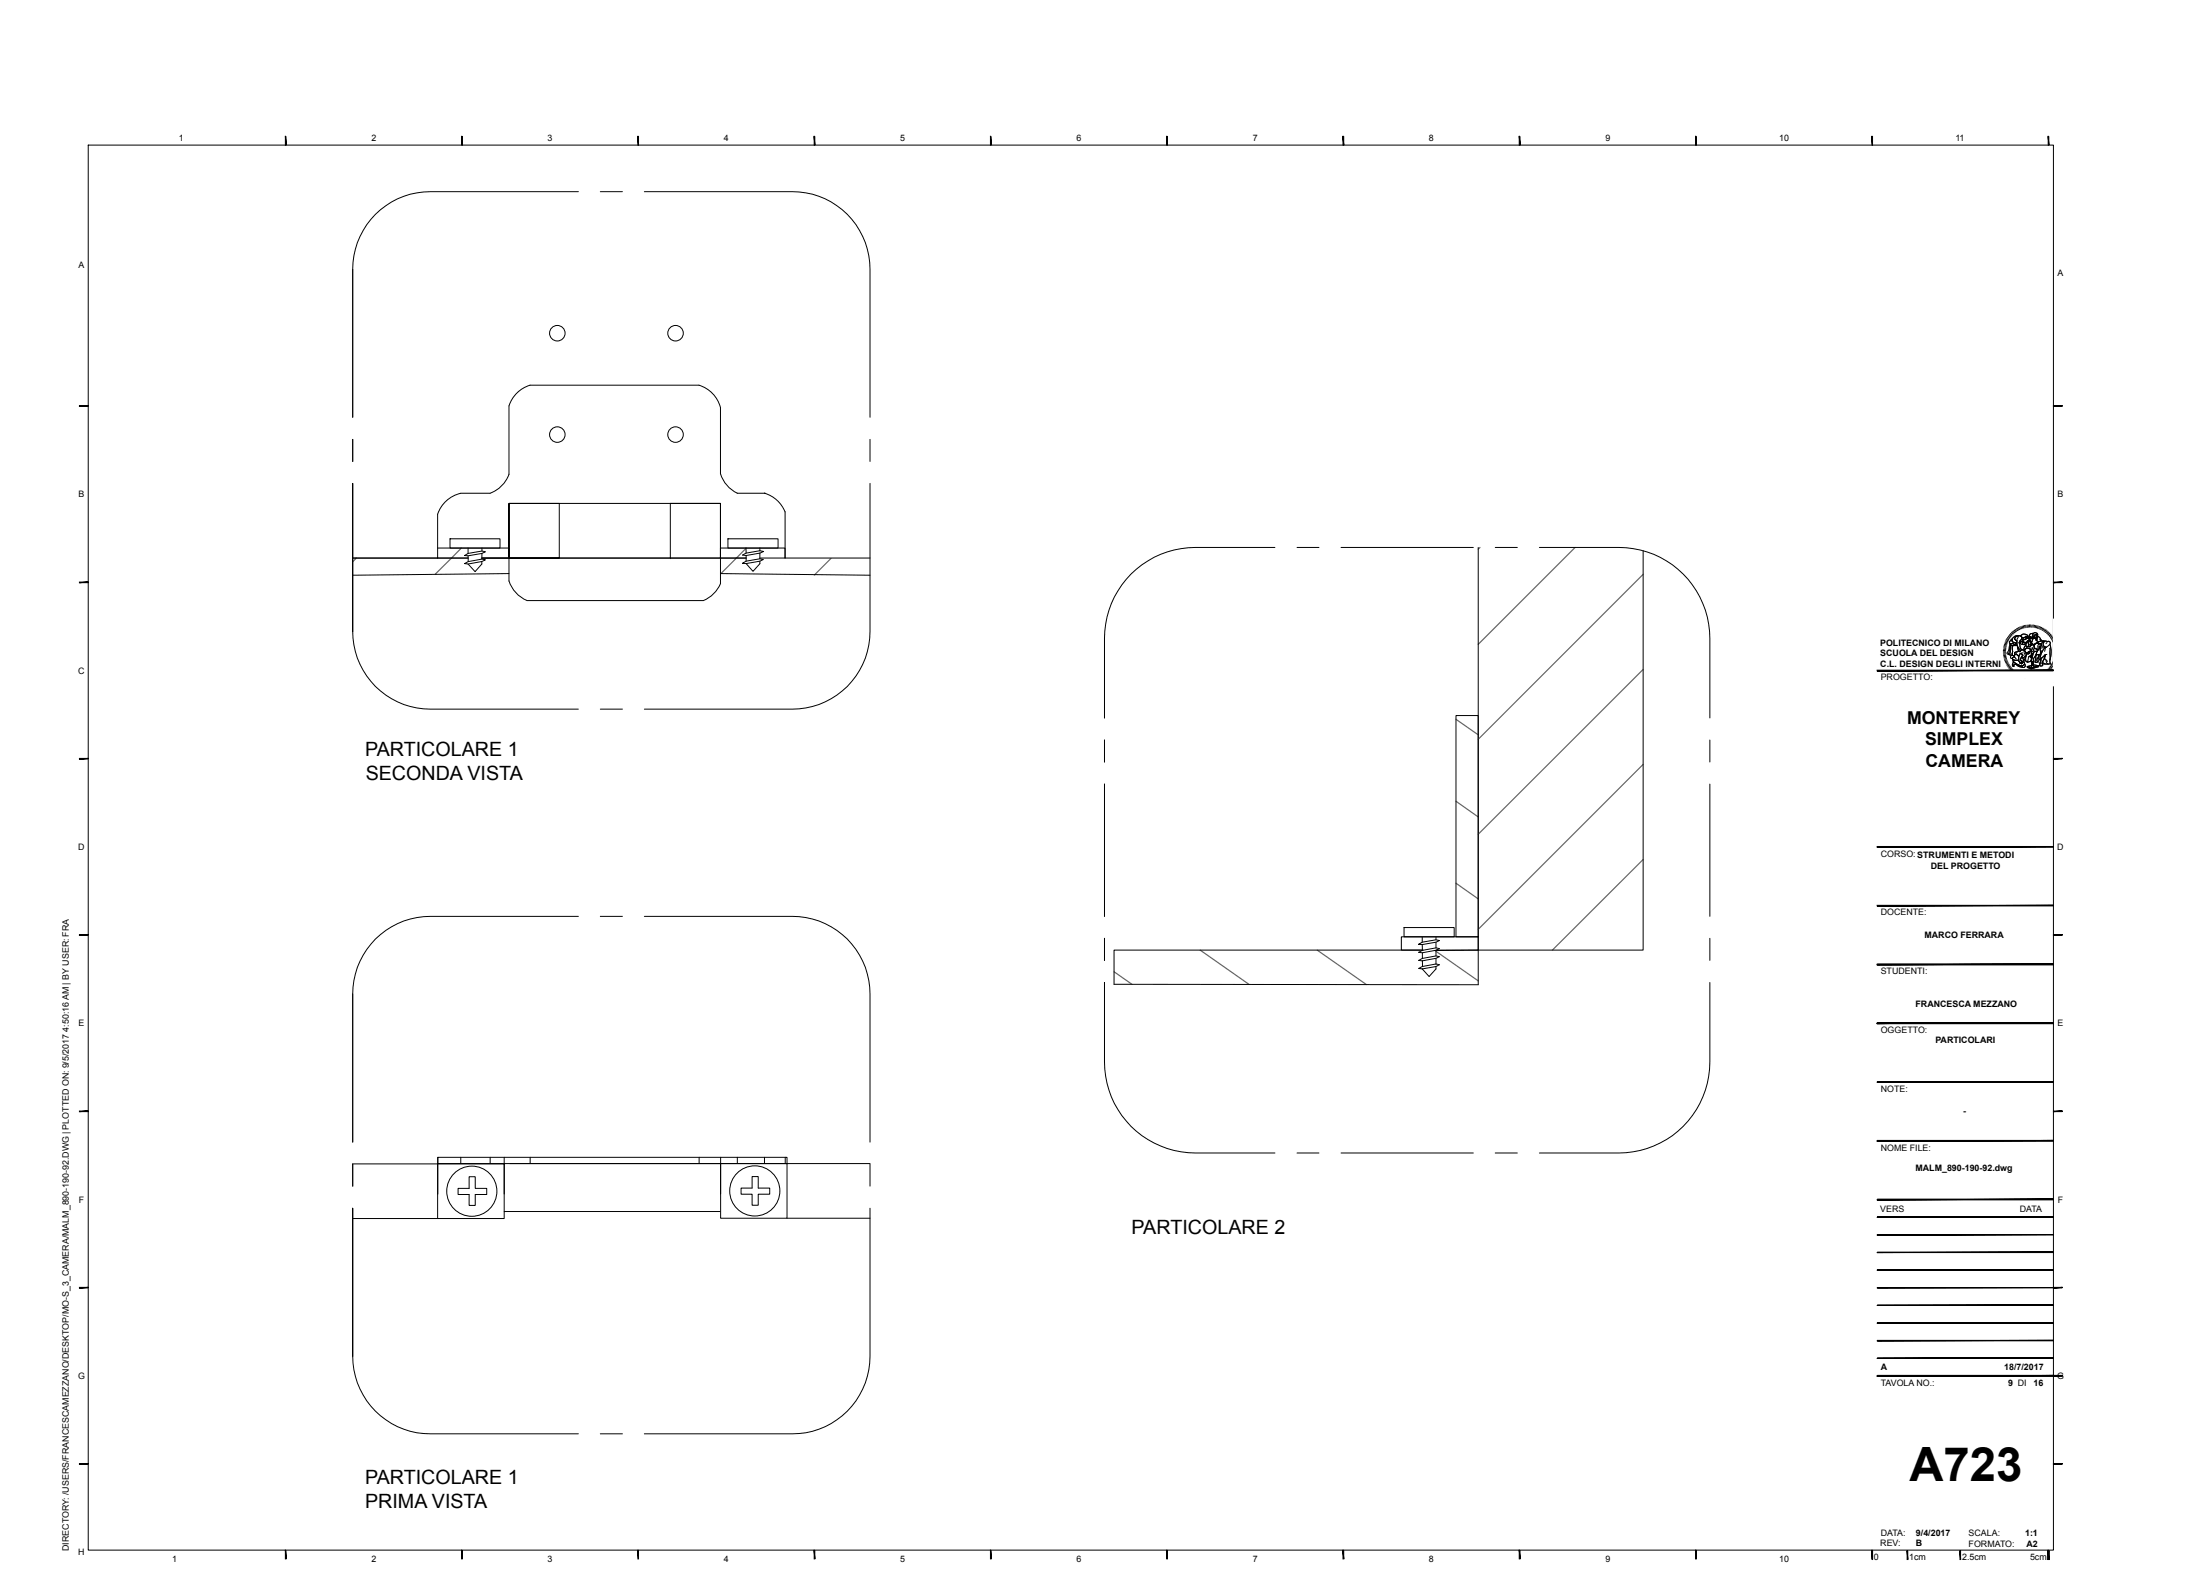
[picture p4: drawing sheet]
<svg xmlns="http://www.w3.org/2000/svg" width="624mm" height="450mm" viewBox="0 0 624 450" stroke-linecap="round" stroke-linejoin="round" font-family="sans-serif">
<g fill="none" stroke="#000" stroke-width=".28">
<path d="M25 41.1h557.4v398.4h-557.4zM164 54.4h-41.9a22 22 0 0 0-22.1 22v41.9v-41.9M170.3 54.4h6.2M182.8 54.4h42a22 22 0 0 1 22 22v41.9M100 137.1v42v-42M100 124.6v6.2M130.6 139.9h8.4a9 9 0 0 0 5.4-5.4v-19.4a9 9 0 0 1 5.9-5.9h48a9.1 9.1 0 0 1 6 6.3v18.9a9.2 9.2 0 0 0 4.8 5.4l7.9 .1M130.6 139.9a9 9 0 0 0-6.5 5.9M216.9 139.9a9 9 0 0 1 5.8 5.2M216.9 139.8l-.1 .1M246.8 137.1v42a22 22 0 0 1-22 22h-42M246.8 124.6v6.2"/>
<path d="M124.1 145.8v12.4h8.7h-32.8M124.1 155.4h20.3v2.8h-7.7h74.9h-7.3v-2.8h18.4v2.8h24.1M127.6 152.8h14.2v2.6h-14.2zM131.8 157.5l1-.6 3.9-.7 1 .3-1 .4-3.9 .7zM131.8 159.8l1-.5 3.9-.8 1 .2-1 .5-3.9 .7zM132.8 155.4v1.5M132.8 157.6v1.6M136.7 159.2v.7l-1.9 2.2-2-2.2M136.7 156.9v1.6M136.7 155.4v.8M144.4 142.7h59.9v15.5h-59.9v-15.5h14.2v15.5h-14.2zM144.4 158.2v6.6"/>
<path d="M190.1 158.4v-15.7h14.2v15.7M204.3 158.2v7.3a9 9 0 0 1-4.8 4.8M206.5 152.8h14.2v2.6h-14.2zM210.6 159.7l1-.6 3.9-.6 1 .2-1 .4-3.9 .7zM211.6 155.4v1.4M211.6 157.5v1.6M215.5 156.2l-3.9 .6-1 .6 1 .1 3.9-.7M215.5 156.2l1.1 .2-1.1 .4M215.5 159.1v.7l-1.9 2.2-2-2.2M215.5 155.4v.8M215.5 156.8v1.7M222.7 145.1v13.1h-7.2"/>
<path d="M361.6 155.2h-22.6a25.7 25.7 0 0 0-25.7 25.8v22.6v-22.6M367.9 155.2h6.2M380.4 155.2h37.5M419.3 155.2v114.2h46.8v-113.2M424.1 155.2h6.3M436.6 155.2h22.6a25.8 25.8 0 0 1 25.8 25.8v22.6M100 179.1a22 22 0 0 0 22.1 22h41.9M144.4 162.6l-44.4 .5M144.4 164.7a9 9 0 0 0 5.1 5.6M149.5 170.3h50M204.3 162.6l42.5 .5M570 179.9l.5 .4"/>
<path d="M570.2 179.6l.5 .5M570.5 179.4l.5 .4M570.7 179.1l.5 .5M571 178.9l.5 .5M571.3 178.7l.4 .5M571.6 178.5l.4 .5M571.9 178.3l.4 .6M572.2 178.1l.3 .6M572.5 177.9l.3 .7M572.9 177.8l.2 .6M573.2 177.7l.3 .6M573.5 177.5l.3 .7"/>
<path d="M573.9 177.4l.1 .7M574.2 177.3l.2 .7M574.6 177.3l.1 .7M574.9 177.2l.1 .7M575.3 177.2v.7M575.7 177.2v.6M576 177.2v.6M576.4 177.2l-.1 .7M576.7 179.7h-.8l-.3 .7M576.7 177.2l-.1 .7M576.8 179.5a.85 .85 0 0 1 1 .2 .85 .85 0 0 1 .1 1l-.4 .9 .3-1.2-.3-.4a.93 .93 0 0 0-.7 1.1l-.2 .1-.1-.8zM576.8 179.5a.85 .85 0 0 1 1 .2 .85 .85 0 0 1 .1 1l-.4 .9 .3-1.2-.2-.5-.1 .1a.91 .91 0 0 0-.7 1.1l-.2 .1-.1-.8z"/>
<path d="M577.1 177.3l-.1 .6M577.4 177.3l-.1 .7M577.8 177.4l-.2 .7M578.1 177.5l-.2 .7M578.4 177.6l-.2 .7M578.8 177.8l-.3 .6M579.1 177.9l-.3 .6M579.4 178.1l-.3 .5M579.7 178.2l-.3 .6M580.1 178.4l-.4 .6M580.4 178.6l-.5 .6M580.6 178.8l-.4 .6"/>
<path d="M580.9 179.1l-.5 .5M581.2 179.3l-.5 .5M581.4 179.5l-.5 .5M581.7 179.8l-.5 .5M568.2 184.4l.7 .1M568.2 184.8h.7M568.2 184.1h.7M568.3 183.7l.7 .2M568.3 183.4l.7 .1M568.4 183l.7 .2M568.5 182.7l.7 .2M568.6 182.4l.7 .2"/>
<path d="M568.8 182l.5 .3M568.9 181.7l.6 .3M568.9 185.1l-.7 .1M568.9 185.5h-.7M568.9 185.8l-.6 .1M569 181.4l.6 .3M569 186.1l-.7 .1M569.1 186.4l-.7 .2M569.1 186.7l-.6 .2M569.2 181.1l.6 .3M569.2 187.1l-.6 .2M569.3 187.4l-.6 .2"/>
<path d="M569.4 180.8l.5 .3M569.5 187.7l-.7 .2M569.6 180.5l.6 .3M569.6 188l-.6 .3M569.8 188.3l-.6 .3M569.8 180.2l.5 .4M569.9 188.5l-.6 .4M570.1 182.5h.7a.76 .76 0 0 0 1.2-.1l.1 .6h-.3l-1.6-.1zM570.1 182.5l.1 .4M570.1 188.8l-.5 .4M570.3 183l-.3 .4-.1 1.5-.3 .6 .3 .2M570.3 189.1l-.5 .4"/>
<path d="M570.4 181.5l.3-.3a.77 .77 0 0 0 .2 .8 .77 .77 0 0 0 .7 .3l.4 .1-.4 .3-1.2-.1a.45 .45 0 0 1-.4-.3 .45 .45 0 0 1 .2-.6zM570.5 183h.5l-.3 .6 .2 1.1-.2 1.1-.8-.2 .3-2.1zM570.5 189.3l-.5 .4M570.5 183l-.3 .4-.3 2.2 .8 .2M570.7 181.2l-.2 .1a.78 .78 0 0 0-.3 1.2h.6a.76 .76 0 0 0 1.2-.1M570.7 189.6l-.5 .4M570.8 186.6a.72 .72 0 0 0 .8 .6l1-.1M570.9 180.9a1.8 1.8 0 0 1 1.8-.6 .98 .98 0 0 0-1.2 1l.6 .3-.1 .8-.5-.1a.8 .8 0 0 1-.8-.5 .8 .8 0 0 1 .2-.9zM570.9 186.9l.7 .3 1-.1 .3 1 .3-.2 .2 .4-.1-.6 .3 .4-.2-.4 .4 .1-.4-.5a.53 .53 0 0 1 0-.9l.3 .1 .3 .7a.93 .93 0 0 1 .1 1.2 .93 .93 0 0 1-1.2 .3 2.61 2.61 0 0 1-2-1.7zM570.9 186.9a1.79 1.79 0 0 0 1.7 1.7l1.1 .4M571 183h.4a.82 .82 0 0 1 1.1 .7l.2 .4a.64 .64 0 0 1-.7 .8 .4 .4 0 0 0-.5 .2 .4 .4 0 0 0 .1 .5l-.4 .4a.82 .82 0 0 1-.3-1.3l-.2-1.1zM571 183l-.3 .6 .1 2.2"/>
<path d="M571 189.8l-.6 .5M571 187.6l1.9 1.1a.95 .95 0 0 0 1.3-.5 .63 .63 0 0 1 .1 .9 .63 .63 0 0 1-.9 0l-1-.3a.81 .81 0 0 0-1.2-.3l.1 .3-.3 .2-.2-.5zM571.1 187.6l-.1 .3a.66 .66 0 0 0 .2 1.1l.1-.2-.2-.1a.57 .57 0 0 1 .6-.4 .57 .57 0 0 1 .5 .5l.4 .2a1.54 1.54 0 0 0 1.8-.1l-.1-.7M571.2 190l-.5 .5M571.3 186.1l-.2-.1a.53 .53 0 0 0-.8 .1l-.1 .4a.54 .54 0 0 0 .9-.2h.4l.4 .6M571.4 190.2l-.4 .6M571.5 185l1.1-.3 .3 .1 .4-.5h.6a1.08 1.08 0 0 1 .9 1.3 1.08 1.08 0 0 1-1.4 .8l.1-.3a.28 .28 0 0 0 .3-.3 .28 .28 0 0 0-.3-.3l-.4-.2-.5 .8a.81 .81 0 0 0-1-.5zM571.5 185.7l.1-.1a.72 .72 0 0 1 1 .7v.8a1.3 1.3 0 0 1-1.8-.4l.2-.3 .4-.1-.1-.2zM571.7 190.4l-.4 .6M571.7 180.6a.96 .96 0 0 1 1.1-.4 .96 .96 0 0 1 .7 .9l-.4 .4a.98 .98 0 0 0-.2 1.5 .98 .98 0 0 0 .8 1.2l-.5 .2-.3 .4a.39 .39 0 0 1-.3-.3 .39 .39 0 0 1 .1-.4l-.6-1.1v-1.4h-.3l-.4-.5zM571.8 185.4l.8 .7M571.9 185.5h-.1a.54 .54 0 0 0-.4 .8"/>
<path d="M571.9 190.6l-.4 .6M572 182.4l-.5-.2a.77 .77 0 0 1-.8-.5 .77 .77 0 0 1 .3-.9 1.44 1.44 0 0 1 2.5 .1l-.4 .6a1.04 1.04 0 0 0-.2 1.5 1.03 1.03 0 0 0 .8 1.2l-.6 .2M572.1 183h-1.6a.49 .49 0 0 0-.6 .1 .49 .49 0 0 0 0 .6l-.2 .7-.5 .8 .3 .3M572.2 183.3l.3 1.4M572.2 190.8l-.4 .6M572.5 180.6a3 3 0 0 0 0 3.1l.2 .4a.37 .37 0 0 0-.1 .5 .37 .37 0 0 0 .4 .1l.2-.3M572.5 191l-.3 .6M572.6 184.7l-.5 .1a.47 .47 0 0 0-.6 .2 .47 .47 0 0 0 .1 .6M572.7 180.3a.98 .98 0 0 0-1.2 1l.6 .3M572.8 191.1l-.3 .6M572.9 181.7l1-.5-.1 .6-1.1 .5zM573 182.1l.8-.3 .2 .3a.33 .33 0 0 0-.4 .2 .33 .33 0 0 0 .2 .4h-.1a.51 .51 0 0 1-.7-.5z"/>
<path d="M573 182.1a.58 .58 0 0 0 .8 .6M573.1 185.3l.4 .2a.28 .28 0 0 1 .3 .3 .28 .28 0 0 1-.3 .3l-.2 .4a.55 .55 0 0 0-.2 .5 .55 .55 0 0 0 .4 .4l.3 .4-.4-.1 .3 .4-.4-.4 .1 .6-.2-.4-.2 .1a1.99 1.99 0 0 1 .1-2.7zM573.1 191.3l-.3 .6M573.1 180.3a1.17 1.17 0 0 1 2.1 .2l-.1 .1a.64 .64 0 0 0-1.1 .2l-.5-.1M573.3 180a1.3 1.3 0 0 1 1.9 .5l-.3 .1-.3-.2a.76 .76 0 0 1-.8 .4 .76 .76 0 0 1-.6-.6zM573.4 191.3l-.2 .7M573.4 180.6l.6 .2 .6-.4a.46 .46 0 0 1 .1 .8l-.4 .2-.4-.2-.6 .2zM573.7 184.2l.8 .6a.91 .91 0 0 1-.2 1.4M573.7 182.2h.9l-.2 .2a.39 .39 0 0 1-.5 .4 .39 .39 0 0 1-.2-.6zM573.7 186.6l.3 .6a.93 .93 0 0 1 .2 1 .93 .93 0 0 1-.8 .6h-.2M573.7 191.5l-.2 .6M573.8 181.9l.2 .2"/>
<path d="M573.8 181.6v.2l-1.1 .5M573.8 185.1l-.7 .2M573.9 181.2l-.3 .5M574 184.8l.7 .5M574 191.6l-.2 .6M574.1 182.1l.5 .1-.3 .1a.34 .34 0 0 1-.2 .5 .34 .34 0 0 1-.4-.4 .34 .34 0 0 1 .4-.3l-.1 .1M574.2 185.2a.7 .7 0 0 1 .1 1 .7 .7 0 0 1-.9 .2M574.2 184.4a.93 .93 0 0 1 1.5-.4l.4 .7-1.4 .4 .6 .4 .4-.3v-.3a.4 .4 0 0 0 .4-.3 .4 .4 0 0 0-.2-.5l-1.1-.3-.5 .7-.3-.1v-.5l.5-.9 .3 .3h.9l.6-.4v-.4l.7 .2 .1 1-.3 .6 .2 .4-.4 .7-.4 .2-.2 .5h-.3l.2 .2h.3v.4l.2-.3-.3 1.1h-.1a.91 .91 0 0 1-1.4-.1l-.4-.3 .6-1.7M574.2 187.1l.8 .6M574.3 184.1l.6-.4 1 .4 .2 .6h-.4l-.6 .4a.48 .48 0 0 1-.8-.4zM574.3 191.6l-.1 .7M574.4 181.1l.1 .1"/>
<path d="M574.5 180.8l.2 .1M574.6 186.5v.9M574.6 183l-.4 .5-.2 .9M574.6 180.8v.1M574.6 185.1l1.1-.4a.56 .56 0 0 1-.3 .7 .56 .56 0 0 1-.8-.3zM574.6 191.7l-.1 .7M574.7 185.9l-.4 1-.3 .4M574.8 185.2l-.1 .1M574.9 181l.9-.2 .2 .3a.45 .45 0 0 1-.5 .2 .45 .45 0 0 1-.4-.3zM574.9 180.6l-.2 .6-.4 .2-.4-.2-.5 .2M575 191.8l-.1 .6M575 189l2-.5 1.2 .3-2.1 .6z"/>
<path d="M575 189l1.1 .4v.2l-1.1-.3zM575 181.8a.83 .83 0 0 1 1.1 .1 .83 .83 0 0 1 0 1.1l-.1-.2a.58 .58 0 0 0 0-.8 .58 .58 0 0 0-.9 0l.2 .4a.51 .51 0 0 1 0 .9 .51 .51 0 0 1-.8-.4zM575.3 191.8l-.1 .7M575.3 181.7a.77 .77 0 0 1 .8 .7 .77 .77 0 0 1-.6 .9h-.1l-.3-1.3zM575.4 186.1l-.4 1.6 1.1-.2M575.4 180.8a.37 .37 0 0 1 .5-.3 .37 .37 0 0 1 .1 .6M575.4 185.2v.1M575.4 180.5a.42 .42 0 0 1 .6 0 .42 .42 0 0 1 0 .6l-.2-.3h-.4zM575.4 184.9l.2 .1M575.5 185.2h.1M575.5 185h.1M575.6 182h.1"/>
<path d="M575.6 181.9l-.2 .2M575.6 191.8v.7M575.7 186.1h.3l.2-.5 .4-.2-.4 1.3v-.4h-.3zM575.7 180.9l-.4-.1-.4 .2 .3 .1a.32 .32 0 0 0 .5 .3 .32 .32 0 0 0 0-.6l.1 .2M575.7 183.3v.7M575.8 184.7l-.1 .3a.49 .49 0 0 1-.4 .4 .49 .49 0 0 1-.5-.2M575.8 181.8l.3 .3-.1 .1M576 182a.41 .41 0 0 0-.7-.3 .41 .41 0 0 0 0 .7v.1a.47 .47 0 0 1 0 .7 .47 .47 0 0 1-.7 0 .47 .47 0 0 1 .1-.7l.1-.3a.81 .81 0 0 1 1.2-.4 .81 .81 0 0 1 .1 1.2l-.1-.3M576 191.8v.7M576.1 182.3l-.2 .1M576.1 182.1l-.1 .6-.6-.1M576.1 183l-.2 .2-.5 .1"/>
<path d="M576.1 189.4l2.1-.6v.3l-2.1 .5zM576.1 189.4v.2M576.2 181l.2-.1 .1 .4-.3 .9M576.2 185.5h.1M576.2 186.1v.6l.2-.3M576.2 191.8l.1 .7M576.3 180.5l.1 .5M576.3 182.5l-.1-.4a.91 .91 0 0 0 .1-1.2l-.1 .1-.1-.3a.56 .56 0 0 1-.5-.7 .56 .56 0 0 1 .8-.4l.3 .1-.2 .7 .1 .8 .2-.1v-.5a.41 .41 0 0 0 .3 .4 .41 .41 0 0 0 .5-.2l-.1 .8 .2-.2 .4 .7-1.1 .6M576.4 185.9l-.2 .2v-.2M576.4 183.6l-.2 1.3M576.4 182.8l.5 .2M576.5 187.7l.2-.2 .1 1.2-.3-.7-.3 .7z"/>
<path d="M576.5 184.7l-.4 .5 .1 .3M576.6 191.8l.1 .6M576.6 185.4l-.4 .1-.2 .6h-.3l.2 .2h.3M576.7 183.6l-.5 .9M576.8 180.6a.39 .39 0 0 0 .3 .4 .39 .39 0 0 0 .4-.2M576.9 191.7l.1 .7M577 182.7l.8-.4 .5 .2a.6 .6 0 0 1 .6 .2 .6 .6 0 0 1 0 .7l-.5 .5a.59 .59 0 0 1-1.1 0l-.3-.3zM577 180.1l.6-.2 .2 .5-.2 .4a.47 .47 0 0 1-.8 0 .47 .47 0 0 1 .2-.7zM577 180.4l.2 .1M577 184.7l.9-.1-.4 1.1-.7 1.1v.7l-.3 .2-.3 .5-.1-.9zM577 184.7l-.5 1.4a2.05 2.05 0 0 0-.3 2.1l.5-.7 .1 1.4-.3-.9-.4 1.1 .1-.9M577.1 180.8l.1 .1"/>
<path d="M577.1 183.8l-.3 .4 .1 .5 .9-.1 .5-.6M577.1 180.5h.1M577.1 180.7l.1 .1M577.2 191.7l.1 .7M577.4 180.5l.2 .1M577.5 185.7l.8-.1-.2 .9a.89 .89 0 0 0-.2 1.2h-.7zM577.5 180.6h.1M577.6 191.6l.1 .7M577.7 181.4l.4 .6M577.7 183.9h.1M577.8 182.3l.8-.5 1.1-.1-.7 1zM577.9 184.6l-.4 1.1-.7 1.1-.1 .9"/>
<path d="M577.9 191.5l.2 .7M577.9 183.8l-.3 .1M577.9 180.4l.6 .4 .6 .9-1 .4-.3-.3-.1-.4zM577.9 180.4l.6 .4 .4 .6M577.9 184.1h.1M578.2 191.4l.2 .7M578.2 188.8v.3l-2 .5-1.2-.3v-.3M578.3 185.6l-.2 .9a.94 .94 0 0 0-.2 1.2h-.7l.3-2M578.5 183.5l-.1 .4M578.5 191.3l.2 .6M578.5 183.7h.3l-.1 1.9-1.2 .1 .3-1.1zM578.5 181.3l.6 .4"/>
<path d="M578.5 182.5l.4 .1 .1 .3M578.7 185.6l-1.2 .1M578.7 186.9l-.1 .3 .2 .2M578.8 183.7l-.1 1.8a2.08 2.08 0 0 0-.1 2.7M578.8 191.2l.2 .6M579 186.7l1.1-1-.4 1.3a1.09 1.09 0 0 0-.3 1.6l-.7 .2a.84 .84 0 0 1 .1-1.2zM579 182.7a1.07 1.07 0 0 1 1.7-.8 .56 .56 0 0 1 .8 .2 .56 .56 0 0 1-.3 .8 1.22 1.22 0 0 1-1.1 .7 1.22 1.22 0 0 1-1.1-.7M579 182.9l-.4 .6a.73 .73 0 0 1-.5 .7 .73 .73 0 0 1-.8-.3 .74 .74 0 0 1-.2-1.1 .74 .74 0 0 1 1.1-.1l-.2 .7a.38 .38 0 0 0 .4 0 .38 .38 0 0 0 .2-.3 .82 .82 0 0 0-.6-.7 .82 .82 0 0 0-.9 .3l-.2 .2v.4M579.1 184.5v.5M579.1 191l.3 .6M579.3 190.9l.4 .6M579.5 183.6l-.9 .1"/>
<path d="M579.6 187.9l.5 .4M579.6 190.7l.4 .6M579.8 181.7l-1.1 .1-.9 .5M579.9 181.9h.8a.52 .52 0 0 1 .7 .1 .52 .52 0 0 1 0 .7l.4 1.6v1.3a3 3 0 0 0-.2 2.6h-2.3l.8-2.5-1.5 1.4a6.6 6.6 0 0 1 1.4-3.5l.4-.1a.89 .89 0 0 1-.9-.6 .89 .89 0 0 1 .4-1zM579.9 190.5l.4 .6M579.9 186.6l.8 .9M580 183.6a6.4 6.4 0 0 0-1.4 3.5l1.5-1.4 .5-.1M580 181.8a.91 .91 0 0 0-.5 1 .91 .91 0 0 0 .9 .7M580.1 185.7l-.4 1.3a1.08 1.08 0 0 0-.3 1.6l-.4 .2a.29 .29 0 0 1-.4 0 .29 .29 0 0 1 0-.4l.4-1.7M580.1 190.3l.5 .6M580.2 183.6l-.3 1.1M580.3 187.1a1.09 1.09 0 0 0 .7 1.2"/>
<path d="M580.4 190.1l.5 .5M580.6 182.2l-.3 .3M580.7 189.9l.4 .5M580.9 189.7l.5 .5M581.1 189.4l.5 .5M581.3 189.2l.5 .4M581.4 183.8l.1 3.4M581.4 182.7a10.4 10.4 0 0 1 .1 5.1l.2 .5-2.4-.1M581.5 188.9l.5 .5M581.7 188.7l.6 .4M581.9 180.1l-.6 .4M581.9 188.4l.6 .3"/>
<path d="M582 188.1l.6 .3M582.1 180.4l-.6 .4M582.2 187.8l.6 .3M582.3 180.7l-.6 .4M582.3 187.5l.6 .3M582.4 187.2l.7 .2M582.5 181l-.6 .3M582.5 186.9l.7 .2M582.6 186.6l.7 .2M582.6 181.3l-.6 .3M582.7 186.3l.7 .1M582.8 186l.6 .1"/>
<path d="M582.8 181.6l-.6 .3M582.8 185.3l.7 .1M582.8 185.6l.7 .1M582.9 185l.6 .1M582.9 184.7h.6M582.9 181.9l-.6 .3M583.1 182.3l-.7 .2M583.2 182.6l-.6 .2M583.3 183l-.7 .1M583.4 183.3l-.7 .1M583.4 183.6l-.6 .2M583.5 184.4h-.6"/>
<path d="M583.5 184l-.7 .1M170.3 201.1h6.2M313.3 209.8v6.3M413 202.9h6.3v62.7h-6.3zM485 209.8v6.3M313.3 222.3v37.5M485 222.3v37.5M164 259.8h-41.9a22 22 0 0 0-22.1 22.1v41.9v-41.9M170.3 259.8h6.2M182.8 259.8h42a22 22 0 0 1 22 22.1v41.9M313.3 278.6v22.6v-22.6M313.3 266.1v6.2"/>
<path d="M398.2 263h14.3v2.6h-14.3zM402.4 267.8l1-.6 3.9-.7 1 .2-1 .5-3.9 .6zM402.4 270l1-.5 3.9-.7 1 .2-1 .4-3.9 .8zM402.4 272.3l1-.5 3.9-.7 1 .2-1 .4-3.9 .8zM403.4 265.7v1.5M403.4 267.8v1.6M403.4 269.4h-87.4v9.7l103.3 .1v-9.8l-12.4 .1M403.4 270.2v1.5M403.4 272.5l.1 1.6M403.7 269.4h-6.2v-3.8h21.8v3.8h-11.9M407.3 273.3l1 .3-1 .5-3.9 .6 1.9 2.2 2-2.2v-.6M407.3 273.3l-3.9 .8-1 .5 1.1 .1"/>
<path d="M407.3 265.7v.8M407.3 267.2v1.6M407.3 269.4v1.7M407.3 271.7v1.6M485 278.6v22.6a25.8 25.8 0 0 1-25.8 25.7h-22.6M485 266.1v6.2M313.3 301.2a25.7 25.7 0 0 0 25.7 25.7h22.6M100 330h24.1M100 330.1v6.2M124.1 330h18.9v15.5h-18.9zM124.2 328.2h99v1.7h-99zM124.2 328.2v10.4"/>
<path d="M130.7 328.2v1.7M133.1 333.7h1.7v3.3h3.3v1.7h-3.3v3.1h-1.7v-3.1h-3.2v-1.7h3.2zM139 328.2v1.7M143 328.2v10.4M144.7 329.9h59.5M150.4 328.2v1.7M198.3 328.2v1.7M204.4 329.9h18.8v15.5h-18.8zM204.4 328.2v10.4M209.1 328.2v1.7M213.3 333.6h1.8v3.3h3.2v1.7h-3.2v3.2h-1.8v-3.2h-3.1v-1.7h3.1zM216.8 328.2v1.7"/>
<path d="M222.7 328.2v1.7M223.2 329.9h23.6M246.8 330.1v6.2M367.9 326.9h6.2M380.4 326.9h37.5M424.1 326.9h6.3M100 342.6v42v-42M100 345.5h24.1M143 343.5h61.2M223.2 345.4h23.6M246.8 342.6v42a22 22 0 0 1-22 22h-42M100 384.6a22 22 0 0 0 22.1 22h41.9"/>
<path d="M170.3 406.6h6.2"/>
<circle cx="158.1" cy="94.5" r="2.2"/>
<circle cx="191.6" cy="94.5" r="2.2"/>
<circle cx="158.1" cy="123.2" r="2.2"/>
<circle cx="191.6" cy="123.2" r="2.2"/>
<circle cx="133.8" cy="337.8" r="7.1"/>
<circle cx="214.1" cy="337.7" r="7.1"/>
</g>
<g fill="none" stroke="#636466" stroke-width=".34">
<path d="M101.1 158.2l-1.1 1.1M130.9 155.4l-7.5 7.5M211.6 155.5l-7.1 7.1M235.7 158.3l-4.7 4.8M419.8 155.2l-.5 .5M446.8 155.2l-27.5 27.5M466.1 162.9l-46.8 46.7M466.1 189.8l-46.8 46.8M413 204l6.3 4.4M466.1 216.7l-46.8 46.8M413 227.2l6.3 4.4M413 250.4l6.3 4.5"/>
<path d="M466.1 243.7l-25.8 25.7M316 275.5l5.1 3.6M340.4 269.4l13.9 9.7M373.6 269.4l14 9.8M407.3 269.7l12 8.4"/>
</g>
<g fill="#000" stroke="#000" stroke-width=".28">
<path d="M80.9 38.6l.2 2.5v-2.5zM80.9 38.6l.2 2.5h-.2z"/>
<path d="M130.9 38.6l.2 2.5v-2.5zM130.9 38.6l.2 2.5h-.2z"/>
<path d="M180.9 38.6l.2 2.5v-2.5zM180.9 38.6l.2 2.5h-.2z"/>
<path d="M230.9 38.6l.2 2.5v-2.5zM230.9 38.6l.2 2.5h-.2z"/>
<path d="M280.9 38.6l.2 2.5v-2.5zM280.9 38.6l.2 2.5h-.2z"/>
<path d="M330.9 38.6l.2 2.5v-2.5zM330.9 38.6l.2 2.5h-.2z"/>
<path d="M380.9 38.6l.2 2.5v-2.5zM380.9 38.6l.2 2.5h-.2z"/>
<path d="M430.9 38.6l.2 2.5v-2.5zM430.9 38.6l.2 2.5h-.2z"/>
<path d="M480.9 38.6l.2 2.5v-2.5zM480.9 38.6l.2 2.5h-.2z"/>
<path d="M531 38.6l.1 2.5v-2.5zM531 38.6l.1 2.5h-.1z"/>
<path d="M580.9 38.6l.2 2.5v-2.5zM580.9 38.6l.2 2.5h-.2z"/>
<path d="M22.5 115.2h2.5v-.1zM22.5 115.1h2.5l-2.5 .1z"/>
<path d="M582.4 115.2h2.5v-.1zM582.4 115.1h2.5l-2.5 .1z"/>
<path d="M22.5 165.2h2.5v-.1zM22.5 165.1h2.5l-2.5 .1z"/>
<path d="M582.4 165.2h2.5v-.1zM582.4 165.1h2.5l-2.5 .1z"/>
<path d="M532.4 190.2h50v-.2zM532.4 190h50l-50 .2z"/>
<path d="M22.5 215.2h2.5v-.2zM22.5 215h2.5l-2.5 .2z"/>
<path d="M582.4 215.2h2.5v-.2zM582.4 215h2.5l-2.5 .2z"/>
<path d="M532.4 256.9h50v-.2zM532.4 256.7h50l-50 .2z"/>
<path d="M532.4 240.2h50v-.2zM532.4 240h50l-50 .2z"/>
<path d="M22.5 265.2h2.5v-.2zM22.5 265h2.5l-2.5 .2z"/>
<path d="M532.4 273.4v.2l50-.2zM532.4 273.6l50-.2v.2z"/>
<path d="M532.4 273.6h50v-.2zM532.4 273.4h50l-50 .2z"/>
<path d="M582.4 265.2h2.5v-.2zM582.4 265h2.5l-2.5 .2z"/>
<path d="M532.4 290v.2l50-.2zM532.4 290.2l50-.2v.2z"/>
<path d="M532.4 290v.2l50-.2zM532.4 290.2l50-.2v.2z"/>
<path d="M532.4 290v.2l50-.2zM532.4 290.2l50-.2v.2z"/>
<path d="M532.4 290v.2l50-.2zM532.4 290.2l50-.2v.2z"/>
<path d="M22.5 315.2h2.5v-.2zM22.5 315h2.5l-2.5 .2z"/>
<path d="M532.4 306.7v.2l50-.2zM532.4 306.9l50-.2v.2z"/>
<path d="M582.4 315.2h2.5v-.2zM582.4 315h2.5l-2.5 .2z"/>
<path d="M532.4 323.4v.2l50-.2zM532.4 323.6l50-.2v.2z"/>
<path d="M532.4 323.4v.2l50-.2zM532.4 323.6l50-.2v.2z"/>
<path d="M532.4 355h50zM532.4 355.2l50-.2z"/>
<path d="M532.4 350.1h50zM532.4 350.2l50-.1z"/>
<path d="M532.4 345.1h50zM532.4 345.2l50-.1z"/>
<path d="M532.4 340v.2l50-.2zM532.4 340.2l50-.2v.2z"/>
<path d="M22.5 365.2h2.5v-.2zM22.5 365h2.5l-2.5 .2z"/>
<path d="M532.4 375.1h50zM532.4 375.2l50-.1z"/>
<path d="M532.4 370.1h50zM532.4 370.2l50-.1z"/>
<path d="M532.4 365.1h50zM532.4 365.2l50-.1z"/>
<path d="M532.4 360h50zM532.4 360.2l50-.2z"/>
<path d="M582.4 365.2h2.5v-.2zM582.4 365h2.5l-2.5 .2z"/>
<path d="M532.4 390v.2l50-.2zM532.4 390.2l50-.2v.2z"/>
<path d="M532.4 390v.2l50-.2zM532.4 390.2l50-.2v.2z"/>
<path d="M532.4 385.1h50zM532.4 385.2l50-.1z"/>
<path d="M532.4 380.1h50zM532.4 380.2l50-.1z"/>
<path d="M582.4 390.2h2.5v-.2zM582.4 390h2.5l-2.5 .2z"/>
<path d="M582.4 390.2h2.5v-.2zM582.4 390h2.5l-2.5 .2z"/>
<path d="M22.5 415.2h2.5v-.2zM22.5 415h2.5l-2.5 .2z"/>
<path d="M582.4 415.2h2.5v-.2zM582.4 415h2.5l-2.5 .2z"/>
<path d="M80.9 439.5l.2 2.5v-2.5zM80.9 439.5l.2 2.5h-.2z"/>
<path d="M130.9 439.5l.2 2.5v-2.5zM130.9 439.5l.2 2.5h-.2z"/>
<path d="M180.9 439.5l.2 2.5v-2.5zM180.9 439.5l.2 2.5h-.2z"/>
<path d="M230.9 439.5l.2 2.5v-2.5zM230.9 439.5l.2 2.5h-.2z"/>
<path d="M280.9 439.5l.2 2.5v-2.5zM280.9 439.5l.2 2.5h-.2z"/>
<path d="M330.9 439.5l.2 2.5v-2.5zM330.9 439.5l.2 2.5h-.2z"/>
<path d="M380.9 439.5l.2 2.5v-2.5zM380.9 439.5l.2 2.5h-.2z"/>
<path d="M430.9 439.5l.2 2.5v-2.5zM430.9 439.5l.2 2.5h-.2z"/>
<path d="M480.9 439.5l.2 2.5v-2.5zM480.9 439.5l.2 2.5h-.2z"/>
<path d="M531 439.5l.1 2.5v-2.5zM531 439.5l.1 2.5h-.1z"/>
<path d="M540.9 439.7l.2 2.5v-2.5zM540.9 439.7l.2 2.5h-.2z"/>
<path d="M555.9 439.7l.2 2.5v-2.5zM555.9 439.7l.2 2.5h-.2z"/>
<path d="M580.9 439.5l.2 2.5v-2.5zM580.9 439.5l.2 2.5h-.2z"/>
<path d="M580.8 439.7l.4 2.5v-2.5zM580.8 439.7l.4 2.5h-.4z"/>
<path d="M531 439.7v2.5h.1zM531 439.7h.1v2.5z"/>
</g>
<g fill="#fff" stroke="#fff" stroke-width=".28">
<path d="M557.5 190.1l30.7 4.3h-30.7z"/>
<path d="M557.5 190.1h24.9l5.8 4.3z"/>
<path d="M582.4 175.6h5.8l-5.8 14.5z"/>
<path d="M588.2 175.6v18.8l-5.8-4.3z"/>
</g>
<path d="M557.5 190.1h24.9v-14.5h5.8v18.8h-30.7z" fill="none" stroke="#fff" stroke-width=".28"/>
<text font-size="13.4" x="541.6" y="419.9">A723</text>
<g font-size="5.6">
<text x="103.6" y="214.5">PARTICOLARE 1</text>
<text x="103.7" y="221.2">SECONDA VISTA</text>
<text x="321" y="349.9">PARTICOLARE 2</text>
<text x="103.6" y="420.8">PARTICOLARE 1</text>
<text x="103.6" y="427.5">PRIMA VISTA</text>
</g>
<g font-size="5">
<text x="540.9" y="205.3">MONTERREY</text>
<text x="546" y="211.3">SIMPLEX</text>
<text x="546.1" y="217.4">CAMERA</text>
</g>
<g font-size="2.5">
<text x="50.7" y="40">1</text>
<text x="105.3" y="40">2</text>
<text x="155.3" y="40">3</text>
<text x="205.3" y="40">4</text>
<text x="255.3" y="40">5</text>
<text x="305.3" y="40">6</text>
<text x="355.3" y="40">7</text>
<text x="405.3" y="40">8</text>
<text x="455.3" y="40">9</text>
<text x="504.6" y="40">10</text>
<text x="554.6" y="40">11</text>
<text x="22.3" y="76.1">A</text>
<text x="583.6" y="78.4">A</text>
<text x="22.3" y="141.1">B</text>
<text x="583.6" y="141.1">B</text>
<text x="533.3" y="183.1">POLITECNICO DI MILANO</text>
<text x="22.2" y="191">C</text>
<text x="533.3" y="186.1">SCUOLA DEL DESIGN</text>
<text x="533.3" y="189.1">C.L. DESIGN DEGLI INTERNI</text>
<text x="533.4" y="192.9">PROGETTO:</text>
<text x="22.2" y="241">D</text>
<text x="533.4" y="242.9">CORSO: STRUMENTI E METODI</text>
<text x="583.5" y="241">D</text>
<text x="547.7" y="246.3">DEL PROGETTO</text>
<text x="533.4" y="259.6">DOCENTE:</text>
<text x="545.9" y="266">MARCO FERRARA</text>
<text x="533.4" y="276.3">STUDENTI:</text>
<text x="543.3" y="285.6">FRANCESCA MEZZANO</text>
<text x="22.3" y="291">E</text>
<text x="533.4" y="292.9">OGGETTO:</text>
<text x="583.6" y="291">E</text>
<text x="548.9" y="295.9">PARTICOLARI</text>
<text x="533.4" y="309.6">NOTE:</text>
<text x="556.8" y="316">-</text>
<text x="533.4" y="326.3">NOME FILE:</text>
<text x="543.3" y="331.9">MALM_890-190-92.dwg</text>
<text x="22.4" y="341">F</text>
<text x="583.7" y="341">F</text>
<text x="533.3" y="343.5">VERS</text>
<text x="572.9" y="343.5">DATA</text>
<text x="533.4" y="388.5">A</text>
<text x="568.5" y="388.5">18/7/2017</text>
<text x="22.1" y="391">G</text>
<text x="533.4" y="393">TAVOLA NO.:</text>
<text x="569.6" y="393">9 DI</text>
<text x="576.8" y="393">16</text>
<text x="583.4" y="391">G</text>
<text x="533.4" y="435.6">DATA:</text>
<text x="543.4" y="435.5">9/4/2017</text>
<text x="558.4" y="435.5">SCALA:</text>
<text x="574.4" y="435.5">1:1</text>
<text x="19.6" y="439.8" transform="rotate(-90 19.6 439.8)">DIRECTORY: /USERS/FRANCESCAMEZZANO/DESKTOP/MO-S_3_CAMERA/MALM_890-190-92.DWG | PLOTTED ON: 9/5/2017 4:50:16 AM | BY USER: FRA</text>
<text x="22.2" y="441">H</text>
<text x="48.8" y="442.9">1</text>
<text x="105.3" y="442.9">2</text>
<text x="155.3" y="442.9">3</text>
<text x="205.3" y="442.9">4</text>
<text x="255.3" y="442.9">5</text>
<text x="305.3" y="442.9">6</text>
<text x="355.3" y="442.9">7</text>
<text x="405.3" y="442.9">8</text>
<text x="455.3" y="442.9">9</text>
<text x="504.6" y="442.9">10</text>
<text x="531.5" y="442.2">0</text>
<text x="533.3" y="438.5">REV:</text>
<text x="541.5" y="442.2">1cm</text>
<text x="543.4" y="438.5">B</text>
<text x="556.5" y="442.2">2.5cm</text>
<text x="558.4" y="438.5">FORMATO:</text>
<text x="574.8" y="438.5">A2</text>
<text x="575.8" y="442.2">5cm</text>
</g>
</svg>
